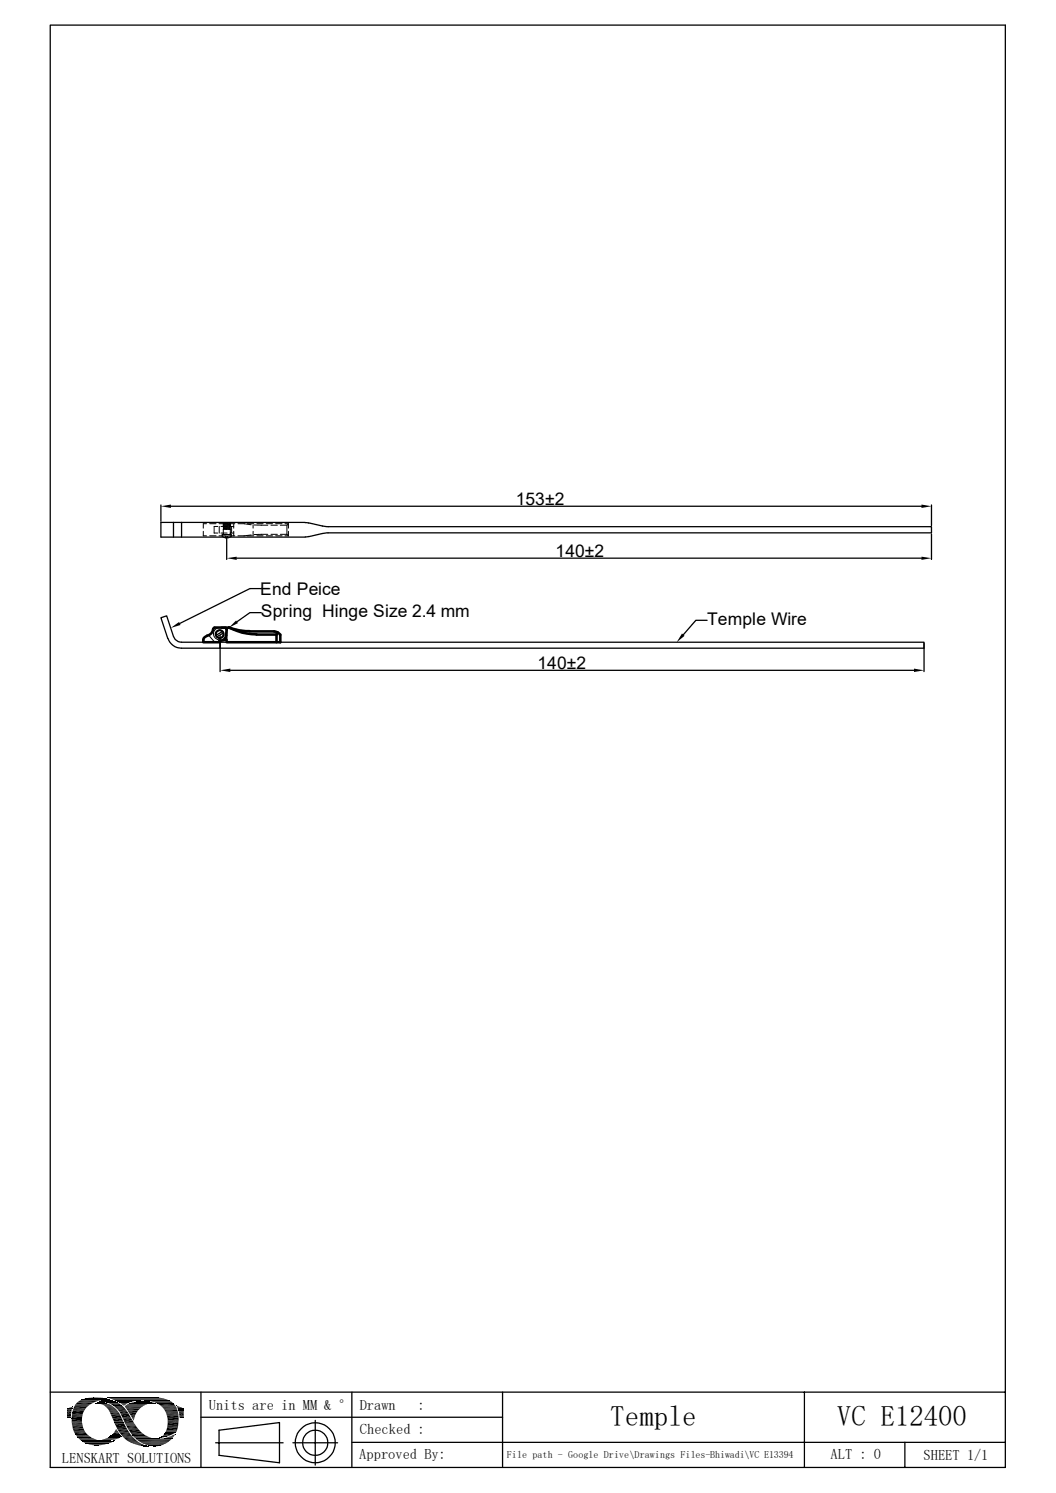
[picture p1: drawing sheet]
<svg xmlns="http://www.w3.org/2000/svg" width="210mm" height="297mm" viewBox="0 0 210 297" stroke-linecap="round" stroke-linejoin="round" font-family="sans-serif">
<g fill="none" stroke="#000" stroke-width=".25">
<path d="M10 5h189.9v286.9h-189.9zM32 100.5v3.2M34 100.7h149.3M34.5 103.9v2.9M36.1 103.9v2.9M45.1 106.9v4.4M47.1 111h136.2M52 117.1h-2.3l-14 6.9M60.7 104l.7 .1M60.7 103.9h-28.7v2.9h28.7M61.4 104l3.6 .8h120.3v1.2h-120.1M61.4 106.7l-.7 .1"/>
<path d="M65.3 106l-3.9 .8M185.3 100.5v4.1M185.3 106.3v5M33.4 127l-1.4-4.1 1.1-.4 1.4 4.1a1.83 1.83 0 0 0 1.6 1.2h147.7v1.1h-147.7a2.84 2.84 0 0 1-2.7-1.9M43.8 126.4v2.5M43.8 129.2v4.4M44.2 125.6a.71 .71 0 0 0-.9-.1 .71 .71 0 0 0-.3 .9M44.2 125.6l-1.2 .8M44.4 125.9l-1.2 .8a.71 .71 0 0 0 .9 .1 .71 .71 0 0 0 .3-.9M45.8 133.3h136M51.9 121.9h-2.2l-2.6 1.8M140.6 123.4h-2.2l-2.5 2.9"/>
<path d="M183.8 128v5.6M10 276.9h189.9M14.7 279.7h2.9M40 276.9v15M70 276.9v15M99.9 276.9v15M160 276.9v15M14.3 281.5h2.1M14.3 283.3h2.1M14.7 284.9h2.4M15 285.5h2.6M24.6 286.1h2.2"/>
<path d="M24.9 280.1h3.2M25.1 283.8h2.1M25.3 284h2.1M26.1 285.4h2.7M27.2 286.5h6.8M33.1 281.3h2.4M33.4 282.7h2.1M40 281.9h59.9M42.9 287h13.4M43.6 284.5l12-1.5v8l-12-1.5zM58.3 287h8.8M62.7 282.6v8.9"/>
<path d="M70 286.9h129.9M180 286.9v5"/>
<circle cx="62.7" cy="287" r="2.51"/>
<circle cx="62.7" cy="287" r="4"/>
</g>
<g fill="#000">
<path d="M32 100.7l2-.3v.6zM45.1 111l2-.3v.7zM183.3 100.4l2 .3-2 .3zM183.3 110.7l2 .3-2 .4zM34 124.9l1.6-1.2 .3 .6zM43.8 133.3l2-.3v.7zM45.5 124.9l1.4-1.5 .4 .6zM135.6 126l.5 .5-1.5 1.3zM181.8 133l2 .3-2 .4zM14.3 279.9h.1zM13.8 280l.5-.1 .1 .1zM14.3 279.9h.1v.1z"/>
<path d="M18.3 278h1.6zM18.7 278h1.2zM19.1 279.1h1.9zM19.2 279.1h1.8zM19.2 279.1h1.7zM19.4 279.1h1.5zM19.5 279.1h1zM19.4 279.1h1.2zM19.5 279.1h1.1zM19.6 279.1h.9zM19.6 279.2l1.9 .1zM19.7 278.8h.2z"/>
<path d="M19.6 279.1h.8zM19.8 279.1h.6zM20 279.3l1.7 .1zM19.8 279.1h.4zM20.1 279l.1 .1zM20.1 279h.1zM20.2 279.4h1.6zM20.4 279.4l1.7 .2h-1.4zM20.4 279.4h1.4l.3 .2zM20.5 278.7h1.8zM20.5 278.7h1.7zM20.6 278.6l1.6 .1z"/>
<path d="M20.7 279.6l1.7 .1h-1.5zM20.7 279.6h1.4l.3 .1zM20.6 278.6h1.4zM20.9 278.6h1.1zM20.9 279.7l1.6 .1zM21 279.8l1.7 .2h-1.4zM21 279.8h1.5l.2 .2zM21.2 278.6h.3zM20.9 278.6h.8zM21.2 278.6h.5zM21.5 278.4h.3zM21.8 279.2h1.9z"/>
<path d="M22.4 279.6h1.9zM22.5 279.6h1.8zM22.5 279.6l1.8 .1zM22.6 279.7l2 .2h-1.7zM22.6 279.7h1.7l.3 .2zM22.9 279.9l1.9 .2h-1.7zM22.9 279.9h1.7l.2 .2zM23.7 279l1.9 .1zM23.8 279.1h1.8zM23.8 279.1h1.6zM24 279.1h1.4zM24 279.1l1.3 .1z"/>
<path d="M24 279.2l1 .2h-.7zM24 279.2h1.3l-.3 .2zM24.3 279.4l.6 .1zM24.3 279.4h.7zM24.4 279.5l.3 .1zM24.4 279.5h.5zM24.6 279.6v.1zM24.6 279.6h.1zM27.5 278.8h2zM27.5 278.8h1.9zM28.2 278.8h1.2zM28.2 278.8h.7z"/>
<path d="M30.4 279.2h.4zM30.4 279.2h.5zM30.7 279.2h.2zM30.9 278h.2zM35.1 279.7h.2zM35.1 279.7l.5 .1zM35.2 279.8l.8 .2h-.7zM35.2 279.8l.8 .2zM35.3 280l1 .1h-1zM35.3 280h.7l.3 .1zM13.3 280.2h1.1zM13.3 280.2l1 .1z"/>
<path d="M13.3 280.3l1 .1h-1zM13.3 280.3h1v.1zM13.3 280.4l.9 .4h-.9zM13.3 280.4h1l-.1 .4zM13.3 280.8h.9zM13.3 280.8l.8 .5h-.8zM13.3 280.8h.9l-.1 .5zM13.3 281.3l.8 .4h-.8zM13.3 281.3h.8v.4zM13.3 281.7h.8zM13.3 281.7l.8 .2h-.8zM13.3 281.7h.8v.2z"/>
<path d="M13.3 281.9h.8zM13.3 281.9l.8 .1zM13.4 280.2h1zM13.7 280.1l.7 .1zM13.7 280.1h.7zM13.8 280h.6zM14.3 282.3l2 .4h-2zM14.3 282.3h2v.4zM18.3 287.4l1.9 .1zM18.3 287.4h1.9zM18.4 287.5h1.1zM18.4 287.5h1.8z"/>
<path d="M18.9 287.5h.6zM19.1 287.5h.4zM20.4 286.4l1.9 .1zM20.4 286.4h2zM20.6 286.5h1.5zM20.6 286.5h1.7zM20.7 286.5h1.1zM20.7 286.5h1.4zM21 286.5h.6zM21 286.5h.8zM21.3 280l1.7 .2h-1.6zM21.3 280h1.4l.3 .2z"/>
<path d="M21.3 286.5h.3zM21.4 286.5h.2zM21.4 280.2l1.8 .3h-1.6zM21.4 280.2h1.6l.2 .3zM21.6 280.5h1.6zM21.6 280.5l1.8 .2h-1.7zM21.6 280.5h1.6l.2 .2zM21.7 280.7l1.8 .1h-1.7zM21.7 280.7h1.7l.1 .1zM21.8 280.8l1.8 .2h-1.7zM21.8 280.8h1.7l.1 .2zM21.9 281l1.8 .1z"/>
<path d="M21.9 281.1l1.9 .2h-1.8zM21.9 281.1h1.8l.1 .2zM21.5 286.7h1.1zM21.9 286.7h.7zM22 281.3l1.8 .1zM22 286.7h.6zM22.1 281.4l1.9 .3h-1.8zM22.1 281.4h1.7l.2 .3zM22.1 285.6l1.9 .1zM22.1 285.6h1.9zM22.2 281.7l2 .5h-1.8zM22.2 281.7h1.8l.2 .5z"/>
<path d="M22.2 285.5l1.8 .1zM22.2 285.5h1.7zM22.2 286.7h.5zM22.3 286.7h.4zM22.4 286.7h.3zM22.4 282.2l2.1 .5h-1.9zM22.4 282.2h1.8l.3 .5zM22.4 285.3h1.4zM22.4 285.3l1.5 .2h-1.7zM22.4 285.3h1.4l.1 .2zM22.6 286.6h.2zM22.6 282.7l1.9 .1z"/>
<path d="M22.7 282.8l1.9 .1zM22.7 282.9l1.9 .1zM22.7 285l1.1 .3h-1.4zM22.7 285h.9l.2 .3zM22.7 283h1.9zM22.7 284.9l.9 .1zM22.8 283l1.9 .2h-1.9zM22.8 283h1.8l.1 .2zM22.8 283.2l2.3 .9h-1.9zM22.8 283.2h1.9l.4 .9zM22.9 284.7l.6 .2h-.8zM22.9 284.7h.5l.1 .2z"/>
<path d="M22.6 286.6h.3zM22.9 284.6l.5 .1h-.5zM22.9 284.6l.5 .1zM23 284.4h.2zM23 284.4l.3 .2h-.4zM23 284.4l.3 .2zM23.1 284.4h.1zM23.1 280.1l1.8 .2h-1.5zM23.1 280.1h1.7l.1 .2zM23.4 280.3l1.8 .4h-1.6zM23.4 280.3h1.5l.3 .4zM23.6 280.7l1.7 .1z"/>
<path d="M23.7 280.8l1.9 .4h-1.6zM23.7 280.8h1.6l.3 .4zM24 281.2l1.6 .1zM24 281.3l2 .7h-1.7zM24 281.3h1.6l.4 .7zM24.3 282l1.8 .2h-1.7zM24.3 282h1.7l.1 .2zM24.4 282.2l2 .5h-1.7zM24.4 282.2h1.7l.3 .5zM24.7 282.7l1.9 .3h-1.8zM24.7 282.7h1.7l.2 .3zM24.8 283l1.9 .2h-1.8z"/>
<path d="M24.8 283h1.8l.1 .2zM24.9 283.2h1.8zM24.9 283.2l1.9 .1zM24.9 283.3h1.9zM25 283.3l1.9 .1zM25 283.4l2 .1h-1.9zM25 283.4h1.9l.1 .1zM25.1 283.5l1.9 .1zM25.4 280.6l2 .1zM25.4 280.7l1.7 .4h-1.4zM25.4 280.7h2l-.3 .4zM25.5 284.4l2.5 .5h-2.1z"/>
<path d="M25.5 284.4h2.1l.4 .5zM25.7 281.1l1.2 .4h-.9zM25.7 281.1h1.4l-.2 .4zM25.8 286.9l2 .1h-1.7zM25.8 286.9h1.7l.3 .1zM26 281.5l.9 .1zM26 281.6l.8 .3h-.6zM26 281.6h.9l-.1 .3zM26.1 287l2 .2h-1.5zM26.1 287h1.7l.3 .2zM26.2 281.9l.5 .2h-.4zM26.2 281.9h.6l-.1 .2z"/>
<path d="M26.3 282.1l.4 .1h-.3zM26.3 282.1h.4v.1zM26.4 282.2l.2 .3zM26.4 282.2h.3l-.1 .3zM26.5 282.5l.1 .1zM26.6 287.2l1.7 .1zM26.8 287.3l1.9 .2h-1.2zM26.8 287.3h1.5l.4 .2zM27.5 287.5h1.3zM27.6 287.5l1.4 .1zM28 287.6h1.1zM28.1 287.6l1.1 .1z"/>
<path d="M28.2 287.7h1.1zM28.5 287.7h.9zM28.6 287.7h.9zM29 287.7h.5zM29.2 287.7h.3zM29.3 287.7h.2zM29.6 287.5l2 .2zM30.2 287.7h1.3zM30.2 287.7h1.4zM30.4 287.7h.9zM30.4 287.7h1.1zM30.5 287.7h.5z"/>
<path d="M30.5 287.7h.8zM30.7 287.7h.3zM31.8 286h.2zM31.8 286h.1zM31.8 286h.4zM31.9 286h.4zM32.1 285.8h.8zM32.1 285.8h.9zM31.9 286l.2-.2 .2 .2zM32.1 285.8h.8l-.6 .2zM32.1 285.8h1zM32.2 285.8h.9z"/>
<path d="M32.3 286.2h1.9zM32.2 285.8l.2-.2 .7 .2zM32.4 285.6h1.3l-.6 .2zM32.5 285.5l1.2 .1zM32.5 285.5h1.3zM32.6 286.1h1.6zM32.7 285.2l1.1 .3h-1.3zM32.7 285.2h1.8l-.7 .3zM32.7 286.1h1.5zM32.7 285.2h1.8zM32.8 285l2 .1zM32.8 285.1l1.7 .1h-1.8z"/>
<path d="M32.8 285.1h2l-.3 .1zM32.8 286.1h1.5zM33.1 286h1.3zM33.2 281.6l2.3 .5h-2.2zM33.2 281.6h2.3v.5zM33.2 284l2 .5h-2.1zM33.2 284h2.1l-.1 .5zM33.2 286h1.2zM33.4 283l2 .5h-2.1zM33.4 283h2.1l-.1 .5zM33.4 285.9h1zM33.6 285.8h.9z"/>
<path d="M33.7 285.8h.8zM33.9 285.7h.6zM34.1 285.7h.5zM34.1 285.7l.3-.2 .2 .2zM34.4 285.5h.3l-.1 .2zM34.4 285.5l.3-.1v.1zM34.7 285.4v.1zM35.3 280.1l1.1 .1zM35.3 280.2h1.2zM35.3 280.2l1.2 .1zM35.4 280.3l1.1 .1h-1.1zM35.4 280.3h1.1v.1z"/>
<path d="M35.4 280.4h1.1zM35.5 280.4l1 .2h-1zM35.5 280.4h1v.2zM35.5 280.6h1zM35.5 280.6l1 .1zM35.6 280.7l.9 .1zM35.6 280.8l.9 .3h-.9zM35.6 280.8h.9v.3zM35.6 281.1h.9zM35.6 281.1l.9 .5h-.8zM35.6 281.1h.9v.5zM35.7 281.6l.8 .2h-.8z"/>
<path d="M35.7 281.6h.8v.2zM35.7 281.8l.8 .2h-.8zM35.7 281.8h.8v.2zM35.7 282h.8zM35.7 282l.8 .1zM35.8 282.1h.7zM35.9 282.1h.6zM36 282.1h.5zM36.4 282.1h.1z"/>
</g>
<g fill="none" stroke="#000" stroke-width=".51">
<path d="M42.4 125.1l-.4 .9-.8 .4M42.7 124.9l-.3 .2M42.7 124.8h2M44.1 124.9h1M44.4 127.3h.7M44.8 124.9l.2 .3M45.5 124.8l.9 .4a10.6 10.6 0 0 0 4.6 1M45.5 124.9h-.4a3.1 3.1 0 0 1-.4 2.1 1.16 1.16 0 0 1-1.1 .5v.3h-3.2l.2-.9 .6-.4M45.5 124.8l2 .6 2.1 .2M49.6 125.6h4.9M51 126.2h4M54.5 125.6l.7 .2 .5 .5"/>
<path d="M55 126.2v1.6M55.2 125.8l-.2 .4M55.8 126.2v1.6h-10.7"/>
</g>
<path d="M45.1 125v2.8M15.1 279.2h3.5M21.9 279.4h2.3M31.4 279.4h3.4M14.4 284h2.2M14.6 280.1h2.7M23.2 284.2h2.1M25.9 285h2.5M33.3 283.7h2.1" fill="none" stroke="#000" stroke-width=".34"/>
<g fill="none" stroke="#000" stroke-width=".2">
<path d="M40.4 105.7v.9h.7M41.1 104.2h-.7v.9M41.7 106.6h1.3M41.7 104.2h1.3M43.3 104.7h-.7v1.3h.7M43.6 106.6h1.2M43.6 104.2h1.2M43.6 104.7v1.3M43.9 106h1.3M43.9 104.7h1.3M44.2 106.7l.7 .3v-.4h.4v.4l.7-.3M44.2 106.8v-.5h1.8v.5"/>
<path d="M44.2 106.6v-.3h1.8v.3M44.4 104.2v.5M44.4 105.3v1M44.5 104l1.2 .2M44.5 104.4l1.2 .2M44.5 104.6l1.2 .2M44.5 104.8l1.2 .2M44.5 105l1.2 .2M44.5 105.2l.6 .1M44.5 104h1.2l.1 .1-.1 .1 .1 .1-.1 .1 .1 .1-.1 .1 .1 .6h-.1l.1 .1M44.5 104l-.1 1.3h1.4M45.5 106.6h1.2"/>
<path d="M45.5 104.2h1.2M45.7 104.2v.5M45.7 104.4l-1.2-.2v.5M45.8 106h.7M45.8 104.2v.5h.7M45.8 105.3v1M46.1 104.7v1.3M46.5 104.2v.9M46.5 105.7v.9M47.3 106.6h1.3M47.3 104.2h1.3M48.5 104.2l1.5 .2"/>
<path d="M49.2 106.6h1.3M49.2 104.2h1.3M50 106.4l-1.5 .2M50.3 104.4v.7M50.3 105.7v.7M50.5 104.4l2.8 .1M51.1 106.6h1.2M51.1 104.2h1.2M53 106.6h1.2M53 104.2h1.2M53.3 106.3h-2.8M53.9 106.3h1.3"/>
<path d="M53.9 104.5h1.3M54.8 106.6h1.3M54.8 104.2h1.3M55.8 106.3h1.3M55.8 104.5h1.3M56.7 106.6h.7M56.7 104.2h.7M57.1 106.3l.3 .3M57.4 104.2l-.3 .3v1.8M57.4 104.2v.9M57.4 105.7v.9M41.6 126.4l1.1 1.3"/>
<path d="M43.7 124.9a1.21 1.21 0 0 0-1.2 1.2 1.21 1.21 0 0 0 1.2 1.2h.7M43.8 127.8v1.1M14.7 279.9h2.6M15 279.4h3M15.3 279h3.5M15.7 278.7h3.9M15.9 278.6h4M16 278.6h4.2M16 278.5h4.4M16.2 278.5h4.3M16.4 278.4h5.4M16.5 278.3h5.1"/>
<path d="M16.7 278.3h4.7M16.9 278.2h4.3M17.1 278.2h3.9M17.5 278.1h3M17.6 278.1h2.9M19 279.2h2.1M19.1 279.2h2.2M19.7 278.8h3.2M19.8 278.8h2.9M19.9 278.7h2.7M20.2 278.7h2.2M20.3 278.9h2.7"/>
<path d="M20.6 279h2.7M21.3 279h2M21.3 279.1h2.4M21.3 278h10.3M21.4 278.1h10.5M21.5 278.1h11M21.8 278h7.4M21.8 278.2h10.8M21.8 278.4h-5.6M22 278.3h10.9M22.2 278.3h10.8M22.3 278.4h10.9"/>
<path d="M22.5 278.4h10.8M22.6 278.5h11M22.8 278.6h5.1M22.9 278.6h4.4M23 278.7h4.2M23.2 278.8h3.3M23.5 278.9h2.7M23.5 278.9h2.5M23.7 279h2.1M24.8 279.8h3.7M24.8 279.8h3.5M24.8 279.9h3.4"/>
<path d="M24.9 279.7h3.8M25 279.6h3.7M25.1 279.5h4M25.4 279.4h3.8M25.4 279.3h4.2M25.7 279.2h4.2M26 279.1h4.8M26.2 279h4.4M26.2 279h4.2M26.6 278.9h3.5M26.8 278.9h3.1M27.1 278.8h2.6"/>
<path d="M28.7 278.6h5M29.3 278.6h4.4M29.4 278.7h4.5M30.1 278.8h4M30.4 278.9h3.8M30.7 279h3.7M30.8 279.2h-5M31 279.1h3.5M31.2 279.2h3.3M31.9 279.7h3M32.1 279.8h2.9M14.3 282.3h2"/>
<path d="M14.3 282.8h2M14.3 283h2M14.3 283.1h2M14.3 283.5h2.1M14.4 281h2.2M14.5 280.5h2.3M14.5 284.2h2.1M14.6 284.7h2.3M15 285.3h2.3M15.3 285.8h2.7M15.4 285.9h2.6M15.4 285.9h2.8"/>
<path d="M15.5 286h2.8M15.6 286.1h3M15.7 286.3h3.3M15.9 286.4h3.1M15.9 286.4h3.6M16 286.6h3.9M16.2 286.6h3.7M16.2 286.6h4.2M16.3 286.7h5.2M16.3 286.8h6.3M16.6 286.9h5.8M16.6 286.9h5.7"/>
<path d="M16.7 287h5.5M16.9 287h5M17 287.1h4.8M17.1 287.1h4.6M17.1 287.2h4.5M17.4 287.3h4M17.7 287.3h3.2M17.9 287.4h2.8M20.5 286.3h2.6M20.7 286.2h2.8M21.1 286.2h2.5M21.2 286.1h2.6"/>
<path d="M21.5 285.9h2.5M21.5 286h2.3M21.8 285.8h2.3M21.9 285.7h2.2M22 285.7h2M22 285.6h2M22.9 286.4h-2.7M24.1 285.8h-2.3M25.1 280.2h2.7M25.4 280.6h2M25.4 286.8h2.1M26.1 285.2h2.4"/>
<path d="M26.3 285.5h2.5M26.3 285.5h2.6M26.4 285.6h2.7M26.5 285.7h2.8M26.5 285.8h3.1M26.7 285.9h3.1M26.8 286h3.3M26.8 286.1h3.7M27 286.2h4.1M27.1 286.2l7.1 .1M27.1 286.3h7M27.6 286.7h6.1"/>
<path d="M27.8 286.9h5.7M27.9 286.9h5.5M28 287h5.3M28.2 287.1h5M28.5 287.2h4.4M28.8 287.3h3.9M29 287.5h3.4M29.5 287.5h2.6M29.6 287.6h2.4M31.7 286.2h2.5M32.4 280.1h2.7M32.5 280.2h2.7"/>
<path d="M32.6 280.3h2.6M32.6 280.4h2.6M32.7 280.5h2.6M32.8 285h2.1M32.9 285h2.1M32.9 280.9h2.5M32.9 284.9h2.2M32.9 284.9h2.1M32.9 284.8h2.2M33 284.7h2.1M33 284.6h2.2M33.1 284.5h2.1"/>
<path d="M33.1 284.6h2.1M33.1 281.5h2.4M33.2 283.9h2.2M33.4 282.5h2.1"/>
</g>
<g fill="none" stroke="#000" stroke-width=".38">
<path d="M14.3 281.2h2.3M14.5 284.5h2.3"/>
<circle cx="43.7" cy="126.2" r=".79"/>
</g>
<g fill="none" stroke="#000" stroke-width=".21">
<path d="M14.9 279.5h3M15.5 278.8h3.9M32.2 279.9h2.9M14.3 281.7h2.1M14.5 280.4h2.5M15.2 285.7h2.7M24 285.4h2.1M24.4 285.9h2.1M24.9 286.4h2.1M25.1 286.6h2.2M25.4 284.2h2.2M33 281.1h2.4"/>
<path d="M33.4 282.9h2.1"/>
</g>
<path d="M14.4 283.7h2.1M14.8 285.2h2.5M23.4 284.5h2.1M23.6 284.8h2.1M23.8 285.1h2.1M24.2 285.6h2.1M25.2 280.4h2.6M32.7 280.6h2.6" fill="none" stroke="#000" stroke-width=".3"/>
<path d="M14.3 282.1h2M14.4 280.8h2.4M33.3 282.3h2.2" fill="none" stroke="#000" stroke-width=".42"/>
<g font-size="5.7">
<text x="121.4" y="283.6">Temple</text>
<text x="166.5" y="283.7">VC E12400</text>
</g>
<g font-size="3.5">
<text x="102.6" y="100.4">153±2</text>
<text x="110.5" y="110.7">140±2</text>
<text x="51.8" y="118.3">End Peice</text>
<text x="51.9" y="122.8">Spring Hinge Size 2.4 mm</text>
<text x="140.6" y="124.3">Temple Wire</text>
<text x="106.9" y="133.1">140±2</text>
</g>
<g font-size="2.9">
<text x="41.5" y="280.6">Units are in MM &amp; °</text>
<text x="71.5" y="280.6">Drawn</text>
<text x="83" y="280.6">:</text>
<text x="71.6" y="285.2">Checked :</text>
<text x="12.3" y="291.1">LENSKART SOLUTIONS</text>
<text x="71.5" y="290.1">Approved By:</text>
<text x="165.2" y="290.3">ALT : 0</text>
<text x="183.7" y="290.4">SHEET 1/1</text>
</g>
<text font-size="2" x="100.8" y="290">File path - Google Drive\Drawings Files-Bhiwadi\VC E13394</text>
</svg>
